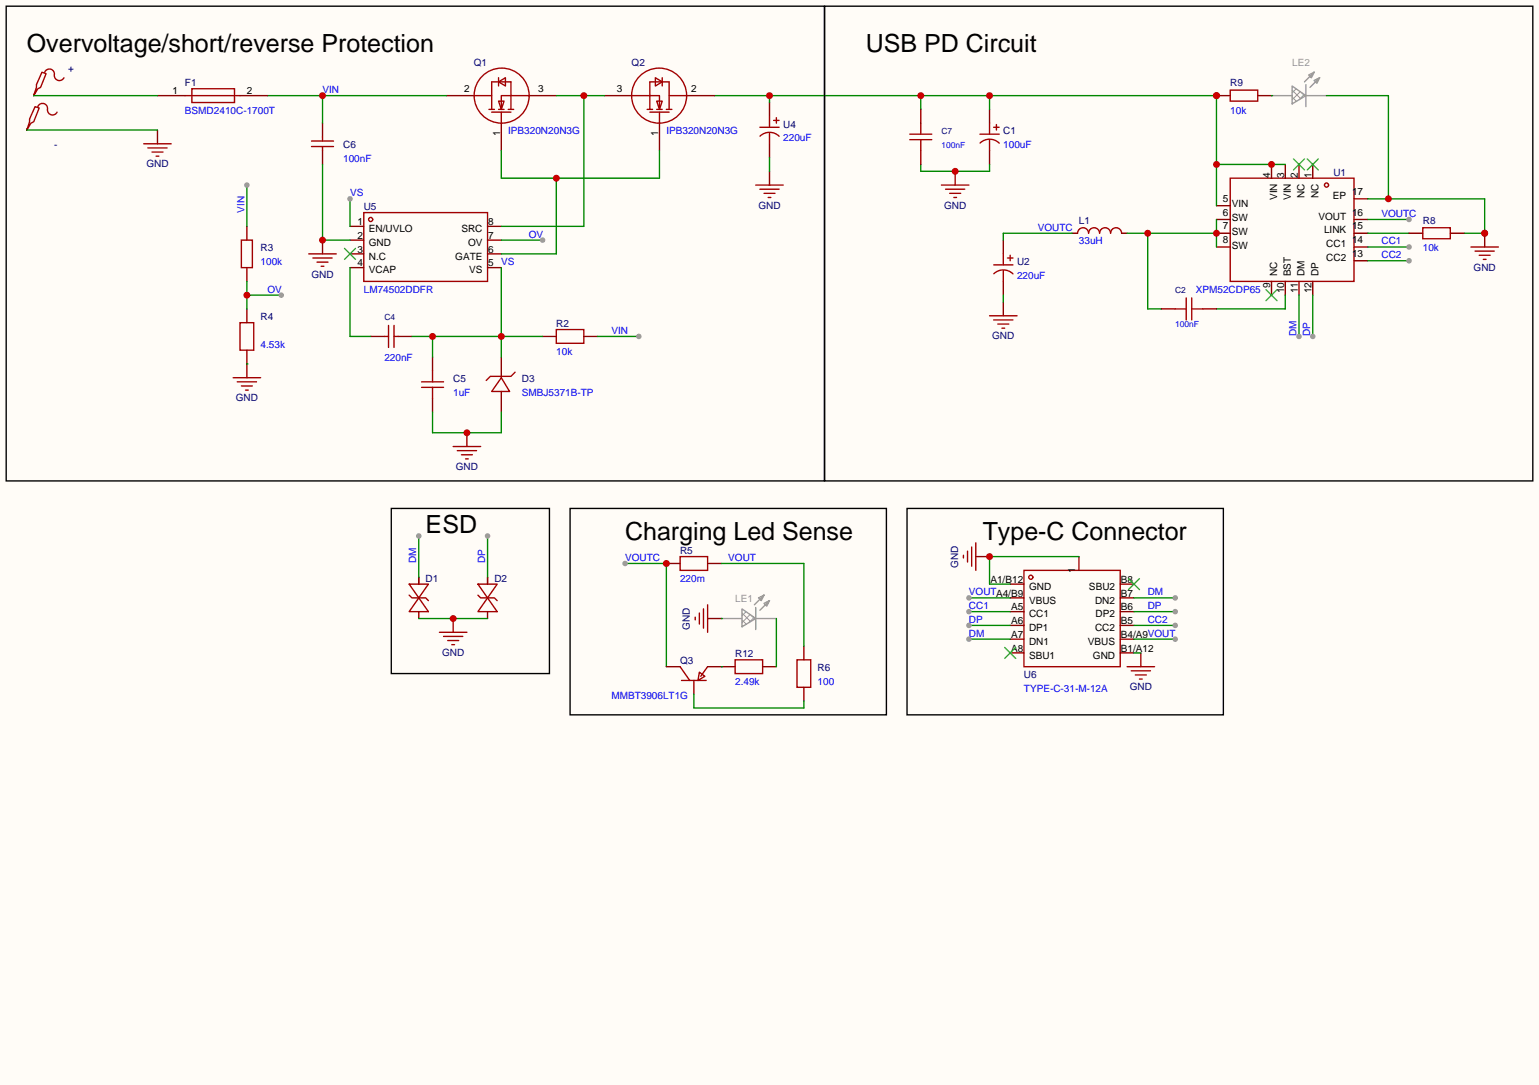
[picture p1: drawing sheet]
<svg xmlns="http://www.w3.org/2000/svg" width="284mm" height="200mm" viewBox="0 0 284 200" stroke-linecap="round" stroke-linejoin="round" font-family="sans-serif">
<path d="M0 0h284.2v200.3h-284.2z" fill="#fffcf7"/>
<g fill="none" stroke="#a10000" stroke-width=".25">
<path d="M140.3 23.5h3.6M140.4 25.1a2.54 2.54 0 0 1 3.5 .1M142.1 21.5v2M142.1 24.5v2M142.9 22.2h1M143.4 21.7v1M181 24.8h3.5M181 26.4a2.54 2.54 0 0 1 3.5 0M182.8 22.7v2.1M182.8 25.8v2M183.5 23.5h1M184 23v1"/>
<path d="M227.2 32.9h22.9v19h-22.9zM183.5 48.9h3.6M183.5 50.5a2.54 2.54 0 0 1 3.6 .1M185.3 46.9v2M185.3 49.9v2M186.1 47.6h1M186.6 47.1v1M199 43a1.02 1.02 0 0 1 1-1 1.02 1.02 0 0 1 1 1.1M201 43a1.02 1.02 0 0 1 1.1-1 1.02 1.02 0 0 1 1 1.1M203.1 43a1.02 1.02 0 0 1 1-1 1.02 1.02 0 0 1 1 1.1M205.1 43a1.02 1.02 0 0 1 1-1 1.02 1.02 0 0 1 1 1.1M135.8 121.8h5v2.5h-5z"/>
<path d="M147.2 121.8h2.5v5.1h-2.5z"/>
<circle cx="245" cy="34.2" r=".38"/>
</g>
<g fill="none" stroke="#870000" stroke-width=".25">
<path d="M142.1 18.9v2.6M142.1 26.5v2.6M182.8 20.2v2.5M182.8 27.8v2.6M224.7 38h2.5M234.8 30.4v2.5M237.4 30.4v2.5M239.9 30.4v2.5M242.4 30.4v2.5M250.1 36.7h2.5M185.3 44.3v2.6M185.3 51.9v2.6"/>
<path d="M198 43.1h1M207.1 43.1h1.1M224.7 40.5h2.5M224.7 43.1h2.5M224.7 45.6h2.5M234.8 51.9v2.6M237.4 51.9v2.6M239.9 51.9v2.6M242.4 51.9v2.6M250.1 40.5h2.5M250.1 43.1h2.5M250.1 45.6h2.5"/>
<path d="M250.1 48.1h2.5M148.5 119.3v2.5M133.2 123.1h2.6M140.8 123.1h2.6M148.5 126.9v2.5"/>
</g>
<path d="M238.9 29.3l2 2.1M240.9 29.3l-2 2.1M241.4 29.3l2.1 2.1M243.5 29.3l-2.1 2.1M233.8 53.5l2 2M235.8 53.5l-2 2" fill="none" stroke="#3c3" stroke-width=".25"/>
<g fill="none" stroke="#999" stroke-width=".18">
<path d="M238.6 17.9l.8 .8M238.6 16.6l1.6 1.6M239.4 16.4l-.8 .7M240.1 16.9l-1.5 1.5M240.3 17.1l.7 .6M240.9 17.4l-1 1M242.2 13.6l.2 .2-.3 .4M243.2 14.6l.3 .3-.4 .3M137 114.4l.8 .8M137 113.2l1.6 1.5M137.8 112.9l-.8 .8M138.5 113.4l-1.5 1.5"/>
<path d="M138.7 113.6l.7 .7M139.3 114l-1 .9M140.6 110.1l.2 .3-.3 .3M141.6 111.1l.3 .3-.4 .4"/>
</g>
<g fill="none" stroke="#999" stroke-width=".25">
<path d="M234.8 17.7h3.8M238.6 15.9l2.6 1.8-2.6 1.5zM241.2 15.6v4.1M241.2 17.7h3.8M241.7 13.8l1-.5-.5 1.1zM242.7 14.9l1-.5-.5 1zM242.7 13.3l-1.8 1.8M243.7 14.4l-1.8 1.7M133.2 114.2h3.8M137 112.4l2.6 1.8-2.6 1.5zM139.6 112.1v4.1M139.6 114.2h3.8"/>
<path d="M140.1 110.4l1-.5-.5 1zM141.1 111.4l1-.5-.5 1zM141.1 109.9l-1.8 1.7M142.1 110.9l-1.8 1.7"/>
</g>
<path d="M132 17.7h92.7v20.3M142.1 17.7v1.2M170.1 17.7v2.5M182.8 17.7v2.5M224.7 30.4h12.7" fill="none" stroke="#008700" stroke-width=".25"/>
<g fill="#c00">
<circle cx="224.7" cy="30.4" r=".63"/>
<circle cx="234.8" cy="30.4" r=".63"/>
<circle cx="224.7" cy="17.7" r=".63"/>
<circle cx="182.8" cy="17.7" r=".63"/>
<circle cx="170.1" cy="17.7" r=".63"/>
<circle cx="142.1" cy="17.7" r=".63"/>
</g>
<path d="M208.2 43.1h16.5M212 43.1v13.9h2.5M224.7 40.5v5.1M252.6 43.1h7.6" fill="none" stroke="#008700" stroke-width=".25"/>
<g fill="#c00">
<circle cx="224.7" cy="43.1" r=".63"/>
<circle cx="212" cy="43.1" r=".63"/>
</g>
<path d="M237.4 54.5v2.5h-12.7M252.6 40.5h7.6" fill="none" stroke="#008700" stroke-width=".25"/>
<circle cx="260.2" cy="40.5" r=".51" fill="#999"/>
<path d="M245 17.7h11.4v19M252.6 36.7h21.6v6.4h-3.8M198 43.1h-12.7v1.2" fill="none" stroke="#008700" stroke-width=".25"/>
<g fill="#c00">
<circle cx="274.2" cy="43.1" r=".63"/>
<circle cx="256.4" cy="36.7" r=".63"/>
</g>
<path d="M274.2 43.1v2.5" fill="none" stroke="#870000" stroke-width=".25"/>
<circle cx="274.2" cy="43.1" r=".63" fill="#c00"/>
<path d="M182.8 58.3h5M183.5 59.1h3.6M184.3 59.8h2M271.7 45.6h5M272.4 46.4h3.6M273.2 47.1h2M273.9 47.9h.5M185 60.6h.5" fill="none" stroke="#a10000" stroke-width=".25"/>
<path d="M176.4 31.6v2.6M185.3 55.8v2.5" fill="none" stroke="#870000" stroke-width=".25"/>
<path d="M170.1 30.4v1.2h12.7v-1.2M185.3 54.5v1.3" fill="none" stroke="#008700" stroke-width=".25"/>
<circle cx="176.4" cy="31.6" r=".63" fill="#c00"/>
<path d="M173.9 34.2h5M174.6 34.9h3.6M175.4 35.7h2M176.1 36.4h.6" fill="none" stroke="#a10000" stroke-width=".25"/>
<path d="M252.6 45.6h7.6" fill="none" stroke="#008700" stroke-width=".25"/>
<circle cx="260.2" cy="45.6" r=".51" fill="#999"/>
<path d="M252.6 48.1h7.6" fill="none" stroke="#008700" stroke-width=".25"/>
<circle cx="260.2" cy="48.1" r=".51" fill="#999"/>
<g fill="none" stroke="#a10000" stroke-width=".25">
<path d="M67.2 39.2h22.8v12.7h-22.8z"/>
<circle cx="68.5" cy="40.5" r=".38"/>
</g>
<path d="M64.6 41.8h2.6M64.6 44.3h2.6M64.6 46.9h2.6M64.6 49.4h2.6M90 41.8h2.6M90 44.3h2.6M90 46.9h2.6M90 49.4h2.6" fill="none" stroke="#870000" stroke-width=".25"/>
<path d="M63.6 45.8l2.1 2.1M65.7 45.8l-2.1 2.1" fill="none" stroke="#3c3" stroke-width=".25"/>
<path d="M242.4 54.5v7.6" fill="none" stroke="#008700" stroke-width=".25"/>
<circle cx="242.4" cy="62.1" r=".51" fill="#999"/>
<path d="M239.9 54.5v7.6" fill="none" stroke="#008700" stroke-width=".25"/>
<circle cx="239.9" cy="62.1" r=".51" fill="#999"/>
<path d="M75.6 107.8h3.5l-1.8 2.6zM75.6 109.9l.5 .5h2.5l.5 .5M77.3 110.4l1.8 2.5h-3.5zM77.3 106.6v1.2M88.3 107.8h3.5l-1.8 2.6zM88.3 109.9l.5 .5h2.5l.5 .5M90 110.4l1.8 2.5h-3.5zM90 106.6v1.2" fill="none" stroke="#a10000" stroke-width=".25"/>
<path d="M77.3 106.6v1.2M77.3 112.9v1.3M83.7 114.2v2.5M90 106.6v1.2M90 112.9v1.3" fill="none" stroke="#870000" stroke-width=".25"/>
<path d="M77.3 114.2h12.7" fill="none" stroke="#008700" stroke-width=".25"/>
<circle cx="83.7" cy="114.2" r=".63" fill="#c00"/>
<path d="M81.2 116.7h5M81.9 117.5h3.6M82.7 118.2h2M83.4 119h.5" fill="none" stroke="#a10000" stroke-width=".25"/>
<path d="M77.3 98.9v7.7" fill="none" stroke="#008700" stroke-width=".25"/>
<circle cx="77.3" cy="98.9" r=".51" fill="#999"/>
<path d="M90 98.9v7.7" fill="none" stroke="#008700" stroke-width=".25"/>
<circle cx="90" cy="98.9" r=".51" fill="#999"/>
<path d="M82.4 17.7h5.1M97.7 17.7h5M111.6 17.7h5.1M126.9 17.7h5.1M92.6 22.7v5.1M121.8 22.7v5.1" fill="none" stroke="#870000" stroke-width=".25"/>
<g fill="none" stroke="#a10000" stroke-width=".25">
<path d="M87.5 17.7h3.3M92.1 18.7h1l-.5 1.5zM92.1 15.1l1.2-.7v1.5zM92.1 14.4v1.5M97.7 17.7h-5.1v2.5M116.7 17.7h5.1v2.5M121 14.4l1.3 .7-1.3 .8zM121.3 18.7h1l-.5 1.5zM122.3 14.4v1.5M123.6 17.7h3.3M90.3 20.2h1M90.8 20.2v-5.1h3.6v5.1"/>
<path d="M90.8 20.7h3.6M92.1 20.2h1M92.6 20.7v2M93.9 20.2h1M119.5 20.2h1M120 20.7h3.6M120 20.2v-5.1h3.6v5.1M121.3 20.2h1M121.8 20.7v2M123.1 20.2h1"/>
<circle cx="92.6" cy="17.7" r="5.1"/>
<circle cx="121.7" cy="17.7" r="5.1"/>
</g>
<path d="M102.7 17.7h8.9M107.8 17.7v24.1h-15.2" fill="none" stroke="#008700" stroke-width=".25"/>
<circle cx="107.8" cy="17.7" r=".63" fill="#c00"/>
<path d="M92.6 27.8v5.1h29.2v-5.1M102.7 32.9v14h-10.1" fill="none" stroke="#008700" stroke-width=".25"/>
<circle cx="102.7" cy="32.9" r=".63" fill="#c00"/>
<g fill="none" stroke="#a10000" stroke-width=".25">
<path d="M57.5 27.1h4.1M57.5 26h4.1M59.6 25.3v.7M59.6 27.1v.7M71 62.1h.8M71.8 60.1v4M72.8 60.1v4M72.8 62.1h.7M77.9 70.5h4M77.9 71.5h4M79.9 68.5v2M79.9 71.5v2"/>
<path d="M92.6 69.7l1.5 2.6h-3.3zM95.1 68.7l-.7 .8h-3.8l-.8 .7M102.7 60.8h5.1v2.6h-5.1z"/>
</g>
<path d="M59.6 22.7v2.6M59.6 27.8v2.6M68.5 62.1h2.5M73.5 62.1h2.6M79.9 65.9v2.6M79.9 73.5v2.6M92.6 65.9v3.8M92.6 72.3v3.8M100.2 62.1h2.5M107.8 62.1h2.6" fill="none" stroke="#870000" stroke-width=".25"/>
<path d="M64.6 49.4v12.7h3.9M92.6 49.4v16.5M76.1 62.1h24.1M79.9 62.1v3.8" fill="none" stroke="#008700" stroke-width=".25"/>
<g fill="#c00">
<circle cx="92.6" cy="62.1" r=".63"/>
<circle cx="79.9" cy="62.1" r=".63"/>
</g>
<path d="M79.9 76.1v3.8h12.7v-3.8" fill="none" stroke="#008700" stroke-width=".25"/>
<path d="M86.2 79.9v2.5" fill="none" stroke="#870000" stroke-width=".25"/>
<circle cx="86.2" cy="79.9" r=".63" fill="#c00"/>
<path d="M83.7 82.4h5.1M84.5 83.2h3.5M85.2 83.9h2M86 84.7h.5" fill="none" stroke="#a10000" stroke-width=".25"/>
<path d="M49.4 17.7h33M59.6 17.7v5" fill="none" stroke="#008700" stroke-width=".25"/>
<circle cx="59.6" cy="17.7" r=".63" fill="#c00"/>
<path d="M59.6 30.4v13.9h5" fill="none" stroke="#008700" stroke-width=".25"/>
<path d="M59.6 44.3v2.6" fill="none" stroke="#870000" stroke-width=".25"/>
<circle cx="59.6" cy="44.3" r=".63" fill="#c00"/>
<path d="M139.6 34.2h5.1M140.3 34.9h3.6M141.1 35.7h2M141.9 36.4h.5M44.3 59.6h2.6v5h-2.6zM44.6 44.3h2v5.1h-2zM57 46.9h5.1M57.8 47.6h3.5M58.5 48.4h2.1M59.3 49.1h.5" fill="none" stroke="#a10000" stroke-width=".25"/>
<path d="M142.1 31.6v2.6M45.6 41.8v2.5M45.6 49.4v2.5M45.6 57v2.6M45.6 64.6v2.6" fill="none" stroke="#870000" stroke-width=".25"/>
<path d="M142.1 29.1v2.5M92.6 44.3h7.6" fill="none" stroke="#008700" stroke-width=".25"/>
<circle cx="100.2" cy="44.3" r=".51" fill="#999"/>
<path d="M110.4 62.1h7.6" fill="none" stroke="#008700" stroke-width=".25"/>
<circle cx="118" cy="62.1" r=".51" fill="#999"/>
<path d="M45.6 67.2v2.5" fill="none" stroke="#870000" stroke-width=".25"/>
<path d="M43.1 69.7h5M43.8 70.5h3.6M44.6 71.2h2M45.3 72h.5" fill="none" stroke="#a10000" stroke-width=".25"/>
<path d="M45.6 51.9v5.1M45.6 54.5h6.3M45.6 67.2h.1" fill="none" stroke="#008700" stroke-width=".25"/>
<circle cx="45.6" cy="54.5" r=".63" fill="#c00"/>
<circle cx="51.9" cy="54.5" r=".51" fill="#999"/>
<path d="M64.6 36.7v5.1" fill="none" stroke="#008700" stroke-width=".25"/>
<circle cx="64.6" cy="36.7" r=".51" fill="#999"/>
<path d="M45.6 34.2v7.6" fill="none" stroke="#008700" stroke-width=".25"/>
<circle cx="45.6" cy="34.2" r=".51" fill="#999"/>
<path d="M6.5 19.7l.7 .2-1 2.6-.5 .2-.7 1.3 .5-1.5v-.5zM7 19.7a.93 .93 0 0 1 1.1-.6 .93 .93 0 0 1 .7 1.1 .94 .94 0 0 0 .6 1 .94 .94 0 0 0 1.1-.5M7.7 13.3l.8 .3-1 2.5-.5 .3-.8 1.3 .5-1.6v-.5zM8.3 13.3a.93 .93 0 0 1 1.1-.5 .93 .93 0 0 1 .6 1 .94 .94 0 0 0 .7 1 .94 .94 0 0 0 1.1-.4M34.2 17.7h10.1M35.4 16.4h7.9v2.5h-7.9zM26.5 26.5h5.1M27.3 27.3h3.6M28.1 28.1h2M28.8 28.8h.5M125.6 102.7h5.1v2.6h-5.1z" fill="none" stroke="#a10000" stroke-width=".25"/>
<path d="M6.2 17.4v.3M29.1 17.7h5.1M44.3 17.7h5.1M5 23.7v.3M29.1 24v2.5M123.1 104h2.5M130.7 104h2.5" fill="none" stroke="#870000" stroke-width=".25"/>
<path d="M6.2 17.7h22.9M5 24h24.1M115.4 104h7.7v19.1" fill="none" stroke="#008700" stroke-width=".25"/>
<circle cx="123.1" cy="104" r=".63" fill="#c00"/>
<circle cx="115.4" cy="104" r=".51" fill="#999"/>
<path d="M133.2 114.2h.1M133.2 104h15.3v15.3M143.4 114.2v8.9M199.3 102.7h-16.5v5.1h3.8M209.4 115.4h7.6M128.1 128.1v2.6h20.4v-1.3M133.2 123.1h.1" fill="none" stroke="#008700" stroke-width=".25"/>
<g fill="none" stroke="#a10000" stroke-width=".25">
<path d="M128.4 113.9v.5M129.2 113.2v2M129.9 112.4v3.6M130.7 111.6v5.1M189.1 105.3h17.8v17.8h-17.8zM125.6 123.1l1.8 2.5M125.9 125.6h4.5M129.2 124.1l1 .7-1.3 .8zM130.7 123.1l-1.3 1.7"/>
<circle cx="190.4" cy="106.6" r=".38"/>
</g>
<g fill="none" stroke="#870000" stroke-width=".25">
<path d="M130.7 114.2h2.5M186.6 107.8h2.5M186.6 110.4h2.5M186.6 112.9h2.5M186.6 115.4h2.5M186.6 118h2.5M199.3 102.7v2.6M206.9 107.8h2.5M206.9 110.4h2.5M206.9 112.9h2.5M206.9 115.4h2.5M206.9 118h2.5"/>
<path d="M123.1 123.1h2.5M128.1 125.6v2.5M130.7 123.1h2.5M186.6 120.5h2.5M206.9 120.5h2.5"/>
</g>
<path d="M185.5 119.5l2.1 2M187.6 119.5l-2.1 2M208.4 106.8l2 2M210.4 106.8l-2 2" fill="none" stroke="#3c3" stroke-width=".25"/>
<circle cx="217" cy="115.4" r=".51" fill="#999"/>
<path d="M178.9 112.9h7.7" fill="none" stroke="#008700" stroke-width=".25"/>
<circle cx="178.9" cy="112.9" r=".51" fill="#999"/>
<path d="M209.4 110.4h7.6" fill="none" stroke="#008700" stroke-width=".25"/>
<circle cx="217" cy="110.4" r=".51" fill="#999"/>
<path d="M178.9 118h7.7" fill="none" stroke="#008700" stroke-width=".25"/>
<circle cx="178.9" cy="118" r=".51" fill="#999"/>
<path d="M178.9 115.4h7.7" fill="none" stroke="#008700" stroke-width=".25"/>
<circle cx="178.9" cy="115.4" r=".51" fill="#999"/>
<path d="M209.4 112.9h7.6" fill="none" stroke="#008700" stroke-width=".25"/>
<circle cx="217" cy="112.9" r=".51" fill="#999"/>
<path d="M178.9 110.4h7.7" fill="none" stroke="#008700" stroke-width=".25"/>
<circle cx="178.9" cy="110.4" r=".51" fill="#999"/>
<path d="M209.4 118h7.6" fill="none" stroke="#008700" stroke-width=".25"/>
<circle cx="217" cy="118" r=".51" fill="#999"/>
<path d="M180.2 102.7h2.6M210.7 120.5v2.6" fill="none" stroke="#870000" stroke-width=".25"/>
<path d="M208.2 123.1h5M208.9 123.8h3.6M209.7 124.6h2M210.4 125.3h.5" fill="none" stroke="#a10000" stroke-width=".25"/>
<path d="M209.4 120.5h1.3" fill="none" stroke="#008700" stroke-width=".25"/>
<circle cx="182.8" cy="102.7" r=".63" fill="#c00"/>
<g fill="none" stroke="#a10000" stroke-width=".25">
<path d="M168 25.8h4.1M168 24.8h4.1M170.1 22.7v2.1M170.1 25.8v2M217 57h2.1M219.1 55v4.1M220.1 55v4.1M220.1 57h2M262.8 42h5v2.1h-5zM177.9 102.5v.5M178.7 101.7v2.1M179.5 101v3.5"/>
<path d="M180.2 100.2v5.1"/>
</g>
<path d="M224.7 17.7h2.5M232.3 17.7h2.5M170.1 20.2v2.5M170.1 27.8v2.6M214.5 57h2.5M222.1 57h2.6M260.2 43.1h2.6M267.8 43.1h2.6" fill="none" stroke="#870000" stroke-width=".25"/>
<circle cx="224.7" cy="17.7" r=".63" fill="#c00"/>
<path d="M227.2 16.6h5.1v2.1h-5.1z" fill="none" stroke="#a10000" stroke-width=".25"/>
<path d="M234.8 17.7h.1" fill="none" stroke="#008700" stroke-width=".25"/>
<path d="M1.1 1.1h151.2v87.7h-151.2zM152.3 1.1h130.8v87.7h-130.8zM72.3 93.9h29.2v30.4h-29.2zM105.3 93.9h58.4v38.1h-58.4zM167.5 93.9h58.4v38.1h-58.4z" fill="none" stroke="#000" stroke-width=".25"/>
<g font-size="4.6">
<text x="5" y="9.6">Overvoltage/short/reverse Protection</text>
<text x="159.9" y="9.6">USB PD Circuit</text>
<text x="78.6" y="98.5">ESD</text>
<text x="115.4" y="99.7">Charging Led Sense</text>
<text x="181.5" y="99.7">Type-C Connector</text>
</g>
<g font-size="1.8" fill="#000080">
<text x="12.6" y="13.4">+</text>
<text x="34.2" y="15.9">F1</text>
<text x="87.5" y="12.1">Q1</text>
<text x="116.6" y="12.1">Q2</text>
<text x="227.2" y="15.9">R9</text>
<text x="144.7" y="23.5">U4</text>
<text x="10" y="27.4">-</text>
<text x="63.4" y="27.4">C6</text>
<text x="185.3" y="24.8">C1</text>
<text x="27" y="30.9">GND</text>
<text x="246.3" y="32.4">U1</text>
<text x="67.2" y="38.8">U5</text>
<text x="140.1" y="38.5">GND</text>
<text x="174.3" y="38.5">GND</text>
<text x="199.3" y="41.3">L1</text>
<text x="262.8" y="41.3">R8</text>
<text x="48.1" y="46.4">R3</text>
<text x="57.5" y="51.2">GND</text>
<text x="187.8" y="48.9">U2</text>
<text x="272.1" y="50">GND</text>
<text x="48.1" y="59.1">R4</text>
<text x="102.7" y="60.4">R2</text>
<text x="183.2" y="62.7">GND</text>
<text x="83.7" y="70.5">C5</text>
<text x="96.4" y="70.5">D3</text>
<text x="43.5" y="74.1">GND</text>
<text x="84.2" y="86.8">GND</text>
<text x="78.6" y="107.4">D1</text>
<text x="91.3" y="107.4">D2</text>
<text x="125.6" y="102.3">R5</text>
<text x="177" y="104.8" transform="rotate(-90 177 104.8)">GND</text>
<text x="127.4" y="116.2" transform="rotate(-90 127.4 116.2)">GND</text>
<text x="81.6" y="121.1">GND</text>
<text x="125.6" y="122.6">Q3</text>
<text x="135.8" y="121.3">R12</text>
<text x="151" y="123.9">R6</text>
<text x="189.1" y="125.1">U6</text>
<text x="208.6" y="127.4">GND</text>
</g>
<g font-size="1.8">
<text x="31.9" y="17.4">1</text>
<text x="45.6" y="17.4">2</text>
<text x="85.7" y="16.9">2</text>
<text x="99.4" y="16.9">3</text>
<text x="113.9" y="16.9">3</text>
<text x="127.7" y="16.9">2</text>
<text x="92.4" y="25" transform="rotate(-90 92.4 25)">1</text>
<text x="121.6" y="25" transform="rotate(-90 121.6 25)">1</text>
<text x="234.6" y="32.8" transform="rotate(-90 234.6 32.8)">4</text>
<text x="237.1" y="32.8" transform="rotate(-90 237.1 32.8)">3</text>
<text x="239.7" y="32.8" transform="rotate(-90 239.7 32.8)">2</text>
<text x="242.2" y="32.8" transform="rotate(-90 242.2 32.8)">1</text>
<text x="249.7" y="36">17</text>
<text x="66" y="41.6">1</text>
<text x="90.2" y="41.6">8</text>
<text x="225.8" y="37.3">5</text>
<text x="225.8" y="39.8">6</text>
<text x="227.5" y="38.3">VIN</text>
<text x="227.5" y="40.8">SW</text>
<text x="235.9" y="36.9" transform="rotate(-90 235.9 36.9)">VIN</text>
<text x="238.4" y="36.9" transform="rotate(-90 238.4 36.9)">VIN</text>
<text x="240.9" y="36.5" transform="rotate(-90 240.9 36.5)">NC</text>
<text x="243.5" y="36.5" transform="rotate(-90 243.5 36.5)">NC</text>
<text x="243.5" y="40.6">VOUT</text>
<text x="246.2" y="36.7">EP</text>
<text x="249.7" y="39.8">16</text>
<text x="66" y="44.1">2</text>
<text x="66" y="46.6">3</text>
<text x="68.1" y="42.8">EN/UVLO</text>
<text x="68.1" y="45.4">GND</text>
<text x="68.1" y="47.9">N.C</text>
<text x="84.1" y="47.9">GATE</text>
<text x="85.2" y="42.8">SRC</text>
<text x="86.4" y="45.4">OV</text>
<text x="90.2" y="46.6">6</text>
<text x="90.2" y="44.1">7</text>
<text x="225.8" y="42.3">7</text>
<text x="225.8" y="44.9">8</text>
<text x="227.5" y="43.4">SW</text>
<text x="227.5" y="45.9">SW</text>
<text x="244.5" y="43.1">LINK</text>
<text x="244.9" y="45.6">CC1</text>
<text x="249.7" y="47.4">13</text>
<text x="249.7" y="44.9">14</text>
<text x="249.7" y="42.3">15</text>
<text x="66" y="49.2">4</text>
<text x="68.1" y="50.4">VCAP</text>
<text x="86.6" y="50.4">VS</text>
<text x="90.2" y="49.2">5</text>
<text x="234.6" y="53.1" transform="rotate(-90 234.6 53.1)">9</text>
<text x="235.9" y="51" transform="rotate(-90 235.9 51)">NC</text>
<text x="238.4" y="51" transform="rotate(-90 238.4 51)">BST</text>
<text x="240.9" y="51" transform="rotate(-90 240.9 51)">DM</text>
<text x="243.5" y="51" transform="rotate(-90 243.5 51)">DP</text>
<text x="244.9" y="48.2">CC2</text>
<text x="237.1" y="54.1" transform="rotate(-90 237.1 54.1)">10</text>
<text x="239.7" y="54.1" transform="rotate(-90 239.7 54.1)">11</text>
<text x="242.2" y="54.1" transform="rotate(-90 242.2 54.1)">12</text>
<text x="182.9" y="107.6">A1/B12</text>
<text x="198.5" y="105.8" transform="rotate(-90 198.5 105.8)">1</text>
<text x="207" y="107.6">B8</text>
<text x="186.7" y="112.7">A5</text>
<text x="190" y="108.9">GND</text>
<text x="190" y="111.4">VBUS</text>
<text x="190" y="113.9">CC1</text>
<text x="201.1" y="108.9">SBU2</text>
<text x="202.2" y="111.4">DN2</text>
<text x="202.3" y="113.9">DP2</text>
<text x="207" y="112.7">B6</text>
<text x="207" y="110.1">B7</text>
<text x="186.7" y="115.2">A6</text>
<text x="186.7" y="117.8">A7</text>
<text x="190" y="116.5">DP1</text>
<text x="190" y="119">DN1</text>
<text x="200.9" y="119">VBUS</text>
<text x="202.2" y="116.5">CC2</text>
<text x="207" y="117.8">B4/A9VOUT</text>
<text x="207" y="115.2">B5</text>
<text x="186.7" y="120.3">A8</text>
<text x="190" y="121.6">SBU1</text>
<text x="201.8" y="121.6">GND</text>
<text x="207" y="120.3">B1/A12</text>
</g>
<g font-size="1.8" fill="#00f">
<text x="59.6" y="17.2">VIN</text>
<text x="34.2" y="21">BSMD2410C-1700T</text>
<text x="227.2" y="21">10k</text>
<text x="63.4" y="29.9">100nF</text>
<text x="93.9" y="24.8">IPB320N20N3G</text>
<text x="123.1" y="24.8">IPB320N20N3G</text>
<text x="144.7" y="26.1">220uF</text>
<text x="185.3" y="27.4">100uF</text>
<text x="45.1" y="39.2" transform="rotate(-90 45.1 39.2)">VIN</text>
<text x="64.6" y="36.2">VS</text>
<text x="255.1" y="40.1">VOUTC</text>
<text x="97.7" y="43.9">OV</text>
<text x="191.6" y="42.6">VOUTC</text>
<text x="199.3" y="45.1">33uH</text>
<text x="255.1" y="45.1">CC1</text>
<text x="255.1" y="47.7">CC2</text>
<text x="262.8" y="46.4">10k</text>
<text x="48.1" y="48.9">100k</text>
<text x="92.6" y="48.9">VS</text>
<text x="187.8" y="51.5">220uF</text>
<text x="49.4" y="54">OV</text>
<text x="67.2" y="54">LM74502DDFR</text>
<text x="220.9" y="54">XPM52CDP65</text>
<text x="48.1" y="64.2">4.53k</text>
<text x="102.7" y="65.5">10k</text>
<text x="112.9" y="61.6">VIN</text>
<text x="239.4" y="62.1" transform="rotate(-90 239.4 62.1)">DM</text>
<text x="242" y="62.1" transform="rotate(-90 242 62.1)">DP</text>
<text x="71" y="66.7">220nF</text>
<text x="83.7" y="73.1">1uF</text>
<text x="96.4" y="73.1">SMBJ5371B-TP</text>
<text x="76.9" y="104" transform="rotate(-90 76.9 104)">DM</text>
<text x="89.6" y="104" transform="rotate(-90 89.6 104)">DP</text>
<text x="115.4" y="103.6">VOUTC</text>
<text x="125.6" y="107.4">220m</text>
<text x="134.5" y="103.6">VOUT</text>
<text x="178.9" y="112.4">CC1</text>
<text x="178.9" y="109.9">VOUTA4/B9</text>
<text x="212" y="109.9">DM</text>
<text x="212" y="112.4">DP</text>
<text x="178.9" y="117.5">DM</text>
<text x="178.9" y="115">DP</text>
<text x="212" y="115">CC2</text>
<text x="112.9" y="129">MMBT3906LT1G</text>
<text x="135.8" y="126.4">2.49k</text>
<text x="151" y="126.4">100</text>
<text x="189.1" y="127.7">TYPE-C-31-M-12A</text>
</g>
<g font-size="1.8" fill="#999">
<text x="238.6" y="12.1">LE2</text>
<text x="135.8" y="111.2">LE1</text>
</g>
<g font-size="1.6" fill="#00f">
<text x="173.9" y="27.4">100nF</text>
<text x="217" y="60.4">100nF</text>
</g>
<g font-size="1.6" fill="#000080">
<text x="173.9" y="24.8">C7</text>
<text x="71" y="59.1">C4</text>
<text x="217" y="54">C2</text>
</g>
</svg>
